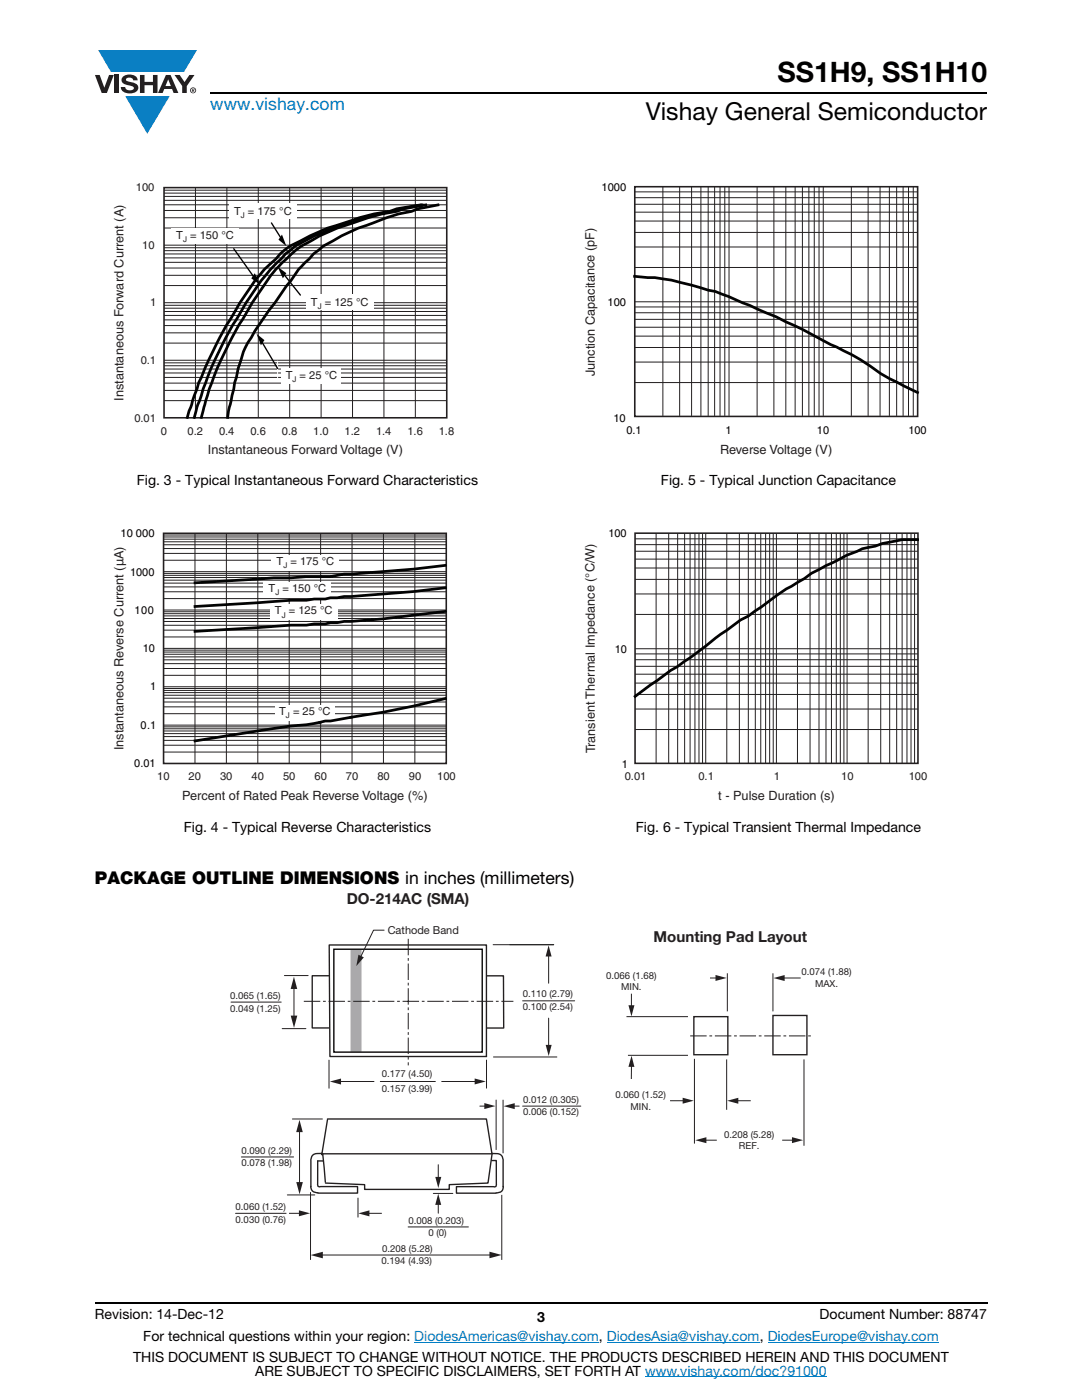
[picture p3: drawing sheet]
<svg xmlns="http://www.w3.org/2000/svg" width="216mm" height="279mm" viewBox="0 0 216 279" stroke-linecap="round" stroke-linejoin="round" font-family="sans-serif">
<g fill="#0a7fc3">
<path d="M19.6 10h19.7l-2.6 4.3h-1.1h-13.5z"/>
<path d="M25 19.2h8.9l-4.5 7.5z"/>
</g>
<g fill="#231f20">
<path d="M18.9 15h1l.9 2.5 1-2.5h.9l-1.4 3.6h-1z"/>
<path d="M22.9 15h.9v3.6h-.9z"/>
<path d="M24.6 15.3a2.1 2.1 0 0 1 2.8 .3l.1 .4h-.9a.79 .79 0 0 0-.7-.5 .79 .79 0 0 0-.8 .4l.3 .3 1 .2a1.08 1.08 0 0 1 1.2 1 1.08 1.08 0 0 1-1.1 1.2 1.73 1.73 0 0 1-2.4-1.2h.9a.96 .96 0 0 0 .8 .6 .96 .96 0 0 0 .9-.4 1.31 1.31 0 0 0-1.2-.6 1.03 1.03 0 0 1-1.1-.6 1.03 1.03 0 0 1 .2-1.1z"/>
<path d="M27.9 15h.9v1.3h1.7v-1.3h.9v3.6h-.9v-1.6h-1.7v1.6h-.9z"/>
<path d="M34.8 15h1.1l.9 1.4 1-1.4h1l-1.5 2.2v1.4h-.9v-1.4z"/>
<path d="M33.6 15.9l.5 1.3h-1.1zM33.1 15l-1.6 3.6h1l.3-.8h1.5l.3 .8h1l-1.6-3.6z"/>
<path d="M38.1 18a.46 .46 0 0 1 .9 0 .46 .46 0 0 1-.9 0zM37.9 18a.6 .6 0 0 0 1.2 0 .6 .6 0 0 0-1.2 0z"/>
<path d="M38.4 17.8h.2v.2h-.2zM38.3 17.7v.7h.1v-.3l.4 .3-.2-.3 .2-.2-.1-.2z"/>
</g>
<path d="M42 18.6h155M18.9 260h178.1" fill="none" stroke="#000" stroke-width=".36"/>
<path d="M82.7 267.9h36.8M121.1 267.9h30.5M128.7 274.8h36.3M153.2 267.9h34.1" fill="none" stroke="#007ec4" stroke-width=".2"/>
<path d="M22.4 36.2h68.3v55h-68.3z" fill="#fff"/>
<g fill="none" stroke="#231f20" stroke-width=".2">
<path d="M32.7 38.5h56.4M32.7 39.2h56.4M32.7 40h56.4M32.7 38h56.4M39 37.4v46M45.3 37.4v46M51.5 37.4v46M57.8 37.4v46M64.1 37.4v46M70.3 37.4v46M76.6 37.4v46M82.9 37.4v46"/>
<path d="M32.7 57h56.4M32.7 54.9h56.4M32.7 53.5h56.4M32.7 52.4h56.4M32.7 50h56.4M32.7 50.7h56.4M32.7 51.5h56.4M32.7 49.4h56.4M32.7 48.9h56.4M32.7 45.5h56.4M32.7 43.5h56.4M32.7 42h56.4"/>
<path d="M32.7 40.9h56.4M32.7 80h56.4M32.7 77.9h56.4M32.7 76.5h56.4M32.7 75.3h56.4M32.7 73h56.4M32.7 73.7h56.4M32.7 74.4h56.4M32.7 72.4h56.4M32.7 71.9h56.4M32.7 68.5h56.4M32.7 66.4h56.4"/>
<path d="M32.7 65h56.4M32.7 63.8h56.4M32.7 61.5h56.4M32.7 62.2h56.4M32.7 63h56.4M32.7 60.9h56.4M32.7 60.4h56.4"/>
</g>
<path d="M32.7 37.4h56.4v46h-56.4z" fill="none" stroke="#231f20" stroke-width=".32"/>
<path d="M83.9 40.9l-4.7 .8-1.4 .5a46.3 46.3 0 0 0-10.7 2.8 42.5 42.5 0 0 0-10.3 4.9l-1.8 1.8a28.3 28.3 0 0 0-4.9 5.4 90.6 90.6 0 0 0-11.7 22.9l-1 3.3M84.2 40.9l-8.7 1.8a101.1 101.1 0 0 0-12.8 4.4l-3.8 2a41.6 41.6 0 0 0-10.7 12.9 76.8 76.8 0 0 0-8.4 18l-.5 1.2-.5 2.1M84.9 40.9l-4.3 .8-1.4 .5-3 .5-5.8 1.8a37.2 37.2 0 0 0-11.3 5.4 31.9 31.9 0 0 0-6.2 6.7 56.8 56.8 0 0 0-4.5 7.2 64.6 64.6 0 0 0-8.2 19.5M87.4 40.9l-4 .8-1.3 .5a40.7 40.7 0 0 0-9 2.8 42.4 42.4 0 0 0-8.6 4.1 27.8 27.8 0 0 0-6.5 7l-4.4 5.9-2.8 4.1-.7 1.3a12.2 12.2 0 0 0-2.1 4.6l-1.2 4.4-1.4 6.9" fill="none" stroke="#020303" stroke-width=".55"/>
<path d="M55.4 72v3.9z" fill="#fff"/>
<path d="M56.3 54.3l3.6 4.6" fill="none" stroke="#020303" stroke-width=".27"/>
<path d="M55.4 53.2l1.7 1.3-.7 1z" fill="#020303"/>
<path d="M54.2 44.5l2.1 3.3" fill="none" stroke="#020303" stroke-width=".27"/>
<path d="M56.3 46.8l.8 2.3-1.5-1.3z" fill="#020303"/>
<path d="M51.9 67.6l3.5 5.9" fill="none" stroke="#020303" stroke-width=".27"/>
<path d="M51.2 66.6l1.6 1.3-.7 1z" fill="#020303"/>
<path d="M46.6 49.6l4.2 5.9" fill="none" stroke="#020303" stroke-width=".27"/>
<path d="M50.8 54.5l1.1 2.3-1.8-1.3z" fill="#020303"/>
<g fill="#fff">
<path d="M34.2 45.6h13.5v3.2h-13.5z"/>
<path d="M61.1 58.7h13.4v3.2h-13.4z"/>
<path d="M56.1 73.5h11.9v3.2h-11.9z"/>
<path d="M45.8 40.6h13.4v3.2h-13.4z"/>
<path d="M22.4 105.3h68.6v54.9h-68.6z"/>
</g>
<g fill="none" stroke="#231f20" stroke-width=".2">
<path d="M32.6 119.5h56.4M32.6 118.1h56.4M32.6 117.1h56.4M32.6 116.4h56.4M32.6 114.8h56.4M32.6 115.3h56.4M32.6 115.8h56.4M32.6 114.4h56.4M32.6 114.1h56.4M32.6 111.8h56.4M32.6 110.4h56.4M32.6 109.5h56.4"/>
<path d="M32.6 108.7h56.4M32.6 107.2h56.4M32.6 107.6h56.4M32.6 108.1h56.4M32.6 106.8h56.4M38.9 106.5v45.8M45.2 106.5v45.8M51.4 106.5v45.8M57.7 106.5v45.8M64 106.5v45.8M70.2 106.5v45.8M76.5 106.5v45.8"/>
<path d="M82.8 106.5v45.8M32.6 139.3h56.4M32.6 137.8h56.4M32.6 138.2h56.4M32.6 138.8h56.4M32.6 137.4h56.4M32.6 137.1h56.4M32.6 134.8h56.4M32.6 133.4h56.4M32.6 132.4h56.4M32.6 131.7h56.4M32.6 130.1h56.4"/>
<path d="M32.6 130.6h56.4M32.6 131.1h56.4M32.6 129.7h56.4M32.6 129.4h56.4M32.6 127.1h56.4M32.6 125.8h56.4M32.6 124.8h56.4M32.6 124h56.4M32.6 122.5h56.4M32.6 122.9h56.4M32.6 123.4h56.4M32.6 122.1h56.4"/>
<path d="M32.6 121.7h56.4M32.6 150.1h56.4M32.6 148.7h56.4M32.6 147.8h56.4M32.6 147h56.4M32.6 145.4h56.4M32.6 145.9h56.4M32.6 146.4h56.4M32.6 145.1h56.4M32.6 144.7h56.4M32.6 142.4h56.4M32.6 141.1h56.4"/>
<path d="M32.6 140.1h56.4"/>
</g>
<path d="M32.6 106.4h56.4v46h-56.4z" fill="none" stroke="#231f20" stroke-width=".32"/>
<path d="M88.8 112.8l-6.3 .8-13.8 1-2.8 .5h-4.8l-3 .2h-3.5l-15.7 1M88.8 122a233.7 233.7 0 0 1-18.8 2l-4.1 .3-1 .2h-2.2l-1.6 .3h-3l-19.2 1.2M88.8 139.4a160.7 160.7 0 0 1-18.8 3.7M63.9 144.1l-2.8 .5a264.8 264.8 0 0 0-22.2 3.3" fill="none" stroke="#020303" stroke-width=".55"/>
<g fill="#fff">
<path d="M52.6 116.1h13.5v3.2h-13.5z"/>
<path d="M53.9 120.6h13.4v3.2h-13.4z"/>
<path d="M54.2 110.8h13.5v3.2h-13.5z"/>
<path d="M54.9 140.7h11.9v3.2h-11.9z"/>
</g>
<path d="M88.8 117.3l-6.3 .8-13.8 1-1.4 .2h-1.4l-1 .2h-2.2l-1.6 .3h-3l-19.2 1.2M70 143.1l-6.1 1" fill="none" stroke="#020303" stroke-width=".55"/>
<path d="M116.5 36.2h68.4v54.9h-68.4z" fill="#fff"/>
<g fill="none" stroke="#231f20" stroke-width=".2">
<path d="M126.7 39.5h56.4M126.7 38.3h56.4M132.3 37.3v45.7M135.6 37.3v45.7M138 37.3v45.7M139.9 37.3v45.7M141.3 37.3v45.7M142.6 37.3v45.7M143.7 37.3v45.7M144.6 37.3v45.7M145.5 37.3v45.7M151.1 37.3v45.7"/>
<path d="M154.4 37.3v45.7M156.8 37.3v45.7M158.7 37.3v45.7M160.1 37.3v45.7M161.4 37.3v45.7M162.5 37.3v45.7M163.4 37.3v45.7M164.3 37.3v45.7M169.9 37.3v45.7M173.2 37.3v45.7M175.6 37.3v45.7M177.5 37.3v45.7"/>
<path d="M178.9 37.3v45.7M180.2 37.3v45.7M181.3 37.3v45.7M182.2 37.3v45.7M126.7 53.4h56.4M126.7 49.3h56.4M126.7 46.4h56.4M126.7 44.1h56.4M126.7 40.8h56.4M126.7 42.3h56.4M126.7 76.3h56.4M126.7 72.3h56.4"/>
<path d="M126.7 69.4h56.4M126.7 67.1h56.4M126.7 62.4h56.4M126.7 63.7h56.4M126.7 65.3h56.4M126.7 61.3h56.4M126.7 60.2h56.4"/>
</g>
<path d="M126.7 37.3h56.4v45.8h-56.4z" fill="none" stroke="#231f20" stroke-width=".32"/>
<path d="M126.6 55.1l2.7 .3a34.3 34.3 0 0 1 8.7 1.5l3.4 1 1.4 .3a223.4 223.4 0 0 1 15.7 6.8l7.2 3.8 1.2 .5a46.9 46.9 0 0 1 8.8 5.2l7.4 3.8" fill="none" stroke="#020303" stroke-width=".55"/>
<path d="M116.5 105.3h68.5v54.9h-68.5z" fill="#fff"/>
<g fill="none" stroke="#231f20" stroke-width=".2">
<path d="M126.7 118.5h56.4M126.7 115.6h56.4M126.7 113.4h56.4M126.7 108.7h56.4M126.7 110h56.4M126.7 111.6h56.4M126.7 107.5h56.4M130.9 106.5v45.8M133.4 106.5v45.8M135.2 106.5v45.8M136.6 106.5v45.8M137.7 106.5v45.8"/>
<path d="M138.7 106.5v45.8M139.5 106.5v45.8M140.2 106.5v45.8M140.8 106.5v45.8M145 106.5v45.8M147.5 106.5v45.8M149.3 106.5v45.8M150.7 106.5v45.8M151.8 106.5v45.8M152.8 106.5v45.8M153.6 106.5v45.8M154.3 106.5v45.8"/>
<path d="M154.9 106.5v45.8M159.1 106.5v45.8M161.6 106.5v45.8M163.4 106.5v45.8M164.8 106.5v45.8M165.9 106.5v45.8M166.9 106.5v45.8M167.7 106.5v45.8M168.4 106.5v45.8M169 106.5v45.8M173.2 106.5v45.8M175.7 106.5v45.8"/>
<path d="M177.5 106.5v45.8M178.9 106.5v45.8M180 106.5v45.8M181 106.5v45.8M181.8 106.5v45.8M182.5 106.5v45.8M126.7 138.6h56.4M126.7 136.3h56.4M126.7 131.7h56.4M126.7 133h56.4M126.7 134.6h56.4M126.7 130.5h56.4"/>
<path d="M126.7 129.5h56.4M126.7 122.6h56.4M126.7 145.6h56.4M126.7 141.5h56.4"/>
</g>
<path d="M126.7 106.4h56.5v45.9h-56.5z" fill="none" stroke="#231f20" stroke-width=".32"/>
<path d="M183.1 107.7h-3.1l-4 .8-1.3 .5-2.6 .5-1.1 .5a64.6 64.6 0 0 0-11.9 6.2 42.4 42.4 0 0 0-7.2 4.9l-2.6 1.9-1.5 .7-5 3.6-5 3.9-2.6 1.8-1.4 .8-7.1 5.2" fill="none" stroke="#020303" stroke-width=".55"/>
<path d="M45.9 178h124.1v74.7h-124.1z" fill="#fff"/>
<path d="M71 189.5v20.4" fill="none" stroke="#a7a9ac" stroke-width="2.2" stroke-linecap="butt"/>
<path d="M59.8 225.5v10.9" fill="none" stroke="#231f20" stroke-width=".2"/>
<g fill="#231f20">
<path d="M59.8 223.5l.6 2.4h-1.3z"/>
<path d="M59.1 235.9h1.3l-.6 2.5z"/>
</g>
<path d="M104.3 199.7h10.4M75.9 215.8h11M48.2 230.9h10.4M57.3 238.5h5.5M58.3 223.3h6M71.4 239.1v3.8M104.3 220.7h11.6M87.5 240.1v2" fill="none" stroke="#231f20" stroke-width=".2"/>
<path d="M87.4 238.2l.6 2.3h-1.2z" fill="#231f20"/>
<path d="M87.5 232.4v2.9" fill="none" stroke="#231f20" stroke-width=".2"/>
<path d="M86.9 234.9h1.2l-.6 2.2z" fill="#231f20"/>
<g fill="none" stroke="#231f20" stroke-width=".27">
<path d="M65.6 194.7h-3.3v10.4h3.3M65.7 188.6h31.4v22.2h-31.3zM97.1 194.7h3.4v10.5h-3.4M62 236.8a1.23 1.23 0 0 0 1.4 1.2M63.4 231.7h1.1M63.4 231.7v4.7l.2 .4h7.7v1.3h-7.8M64.1 230.2a2.2 2.2 0 0 0-1.9 .5l-.2 .8v5.3M64.4 230.3l-.2 .1 .2-.1 .5 5.6M65.3 223.3h31.8l1.1 7h-34l1.1-6.8M98.1 231.6h.9l.1 4.8-.2 .4h-7.8v1.3h7.9M98.2 230.4l-.8 5.7-7.8 .3v1h-16.8v-1l-7.9-.3M98.3 230.2a2.2 2.2 0 0 1 1.9 .6l.2 .7v5.4"/>
<path d="M100.4 236.8a1.19 1.19 0 0 1-1.4 1.2"/>
</g>
<path d="M98.4 188.5h12.1M65.7 211.5v5.7M97.1 211.5v5.7M98.4 210.9h12.8M99 219.5v10M100.4 219.5v10.7M62 237.9v13.5M86.5 238.2h3.9M100.1 238.5v12.9M64 250.5h34.1" fill="none" stroke="#231f20" stroke-width=".2"/>
<g fill="#231f20">
<path d="M97.7 249.8l2.4 .7-2.4 .6z"/>
<path d="M62 250.5l2.4-.7v1.3z"/>
</g>
<path d="M58.7 196.9v6.2" fill="none" stroke="#231f20" stroke-width=".2"/>
<g fill="#231f20">
<path d="M58 202.7h1.3l-.6 2.4z"/>
<path d="M58.7 194.9l.6 2.5h-1.3z"/>
</g>
<path d="M46.1 200h10M56.8 194.7h4.7M56.3 205.3h4.7M109.5 203.2v5.7" fill="none" stroke="#231f20" stroke-width=".2"/>
<path d="M108.9 208.5h1.2l-.6 2.3z" fill="#231f20"/>
<path d="M109.5 190.5v5.7" fill="none" stroke="#231f20" stroke-width=".2"/>
<path d="M109.5 188.7l.6 2.2h-1.2z" fill="#231f20"/>
<path d="M102.3 220.7h1.3" fill="none" stroke="#231f20" stroke-width=".2"/>
<path d="M100.5 220.8l2.2-.6v1.2z" fill="#231f20"/>
<path d="M95.7 220.7h1.3" fill="none" stroke="#231f20" stroke-width=".2"/>
<path d="M96.6 220.1l2.3 .6-2.3 .6z" fill="#231f20"/>
<path d="M67.6 215.8h7" fill="none" stroke="#231f20" stroke-width=".2"/>
<path d="M65.8 215.8l2.2-.6v1.2z" fill="#231f20"/>
<path d="M88.1 215.8h7" fill="none" stroke="#231f20" stroke-width=".2"/>
<path d="M94.7 215.2l2.2 .6-2.2 .6z" fill="#231f20"/>
<path d="M66.6 189.4h29.6v20.6h-29.6z" fill="none" stroke="#000" stroke-width=".27"/>
<path d="M60.6 199.8h41.8M81.5 187.4v25.2" fill="none" stroke="#231f20" stroke-width=".2" stroke-dasharray="3.3 .5 .5 .5" stroke-linecap="butt"/>
<path d="M140.5 227.5h2.5M81.4 244.9h12.1" fill="none" stroke="#231f20" stroke-width=".2"/>
<path d="M138.5 202.9h6.7v7.6h-6.7zM154.2 202.7h6.8v7.8h-6.8z" fill="none" stroke="#231f20" stroke-width=".27"/>
<path d="M138.7 227.6l2.3-.6v1.1z" fill="#231f20"/>
<path d="M158.4 227.5h-2.3" fill="none" stroke="#231f20" stroke-width=".2"/>
<path d="M158 226.9l2.3 .6-2.3 .6z" fill="#231f20"/>
<path d="M133.7 219.7h2.9" fill="none" stroke="#231f20" stroke-width=".2"/>
<path d="M136.2 219.1l2.2 .6-2.2 .6z" fill="#231f20"/>
<path d="M126 212.5v2.8" fill="none" stroke="#231f20" stroke-width=".2"/>
<path d="M126 210.7l.6 2.2h-1.2z" fill="#231f20"/>
<path d="M126 198.3v2.7" fill="none" stroke="#231f20" stroke-width=".2"/>
<path d="M125.4 200.6h1.2l-.6 2.2z" fill="#231f20"/>
<path d="M141.7 195.2h1.5" fill="none" stroke="#231f20" stroke-width=".2"/>
<path d="M142.8 194.6l2.2 .6-2.2 .6z" fill="#231f20"/>
<path d="M156.2 195.2h3.6" fill="none" stroke="#231f20" stroke-width=".2"/>
<path d="M154.3 195.2l2.3-.6v1.2z" fill="#231f20"/>
<path d="M145.1 194.2v7.6M154.2 194.2v7.6M125 202.9h12.3M125.3 210.6h12M138.6 211.3v16.9M145 211.4v10.1M146.9 219.7h2.9M160.4 211.4v17.3" fill="none" stroke="#231f20" stroke-width=".2"/>
<path d="M137.7 206.7h24.1" fill="none" stroke="#231f20" stroke-width=".2" stroke-dasharray="3.3 .5 .5 .5" stroke-linecap="butt"/>
<path d="M145.1 219.7l2.2-.6v1.2z" fill="#231f20"/>
<path d="M76.6 185.6h-2.1l-2.6 5.6" fill="none" stroke="#231f20" stroke-width=".2"/>
<path d="M71.5 190.5l1.1 .6-1.5 1.7z" fill="#231f20"/>
<path d="M76.2 242.1h-2.9" fill="none" stroke="#231f20" stroke-width=".2"/>
<path d="M71.5 242.2l2.2-.6v1.2z" fill="#231f20"/>
<path d="M47 242.1h10.1M60.1 242.1h-2.4" fill="none" stroke="#231f20" stroke-width=".2"/>
<path d="M59.6 241.5l2.3 .6-2.3 .6z" fill="#231f20"/>
<text font-size="5.6" x="155.1" y="16.4">SS1H9, SS1H10</text>
<text font-size="4.9" x="128.8" y="24">Vishay General Semiconductor</text>
<text font-size="3.5" fill="#007ec4" x="42" y="21.9">www.vishay.com</text>
<text font-size="3.5" x="18.9" y="176.3">PACKAGE OUTLINE DIMENSIONS in inches (millimeters)</text>
<g font-size="3" fill="#231f20">
<text x="69.2" y="180.5">DO-214AC (SMA)</text>
<text x="130.4" y="188">Mounting Pad Layout</text>
</g>
<g font-size="2.8">
<text x="27.3" y="96.8">Fig. 3 - Typical Instantaneous Forward Characteristics</text>
<text x="131.9" y="96.8">Fig. 5 - Typical Junction Capacitance</text>
<text x="36.7" y="166">Fig. 4 - Typical Reverse Characteristics</text>
<text x="126.9" y="166">Fig. 6 - Typical Transient Thermal Impedance</text>
<text x="18.9" y="263.3">Revision: 14-Dec-12</text>
<text x="107.2" y="263.8">3</text>
<text x="163.6" y="263.3">Document Number: 88747</text>
<text x="28.6" y="267.7">For technical questions within your region: DiodesAmericas@vishay.com, DiodesAsia@vishay.com, DiodesEurope@vishay.com</text>
<text x="26.5" y="271.7">THIS DOCUMENT IS SUBJECT TO CHANGE WITHOUT NOTICE. THE PRODUCTS DESCRIBED HEREIN AND THIS DOCUMENT</text>
<text x="50.9" y="274.6">ARE SUBJECT TO SPECIFIC DISCLAIMERS, SET FORTH AT www.vishay.com/doc?91000</text>
</g>
<g font-size="2.5" fill="#231f20">
<text x="118.7" y="75" transform="rotate(-90 118.7 75)">Junction Capacitance (pF)</text>
<text x="24.6" y="80" transform="rotate(-90 24.6 80)">Instantaneous Forward Current (A)</text>
<text x="41.5" y="90.7">Instantaneous Forward Voltage (V)</text>
<text x="143.7" y="90.5">Reverse Voltage (V)</text>
<text x="24.6" y="149.8" transform="rotate(-90 24.6 149.8)">Instantaneous Reverse Current (µA)</text>
<text x="118.7" y="150.3" transform="rotate(-90 118.7 150.3)">Transient Thermal Impedance (°C/W)</text>
<text x="36.4" y="159.6">Percent of Rated Peak Reverse Voltage (%)</text>
<text x="143.3" y="159.6">t - Pulse Duration (s)</text>
</g>
<g font-size="2.2" fill="#231f20">
<text x="27.1" y="38.1">100</text>
<text x="35.2" y="47.7">T = 150 °C</text>
<text x="46.7" y="42.9">T = 175 °C</text>
<text x="28.4" y="49.6">10</text>
<text x="30" y="61.1">1</text>
<text x="62.1" y="61">T</text>
<text x="64.8" y="61">= 125 °C</text>
<text x="28.1" y="72.7">0.1</text>
<text x="57" y="75.7">T</text>
<text x="59.8" y="75.7">= 25 °C</text>
<text x="26.8" y="84.2">0.01</text>
<text x="32.1" y="86.9">0</text>
<text x="37.4" y="86.9">0.2</text>
<text x="43.7" y="86.9">0.4</text>
<text x="50" y="86.9">0.6</text>
<text x="56.2" y="86.9">0.8</text>
<text x="62.5" y="86.9">1.0</text>
<text x="68.8" y="86.9">1.2</text>
<text x="75" y="86.9">1.4</text>
<text x="81.3" y="86.9">1.6</text>
<text x="87.6" y="86.9">1.8</text>
<text x="55.2" y="112.8">T</text>
<text x="58" y="112.8">= 175 °C</text>
<text x="53.6" y="118.1">T = 150 °C</text>
<text x="54.9" y="122.6">T = 125 °C</text>
<text x="55.7" y="142.7">T</text>
<text x="58.5" y="142.7">= 25 °C</text>
<text x="31.4" y="155.8">10</text>
<text x="37.6" y="155.8">20</text>
<text x="43.9" y="155.8">30</text>
<text x="50.2" y="155.8">40</text>
<text x="56.5" y="155.8">50</text>
<text x="62.8" y="155.8">60</text>
<text x="69" y="155.8">70</text>
<text x="75.3" y="155.8">80</text>
<text x="81.6" y="155.8">90</text>
<text x="87.2" y="155.8">100</text>
<text x="124.7" y="155.7">0.01</text>
<text x="139.4" y="155.7">0.1</text>
<text x="154.4" y="155.7">1</text>
<text x="167.9" y="155.7">10</text>
<text x="181.3" y="155.7">100</text>
<text x="77.4" y="186.3">Cathode Band</text>
</g>
<g font-size="2.2" fill="#020303">
<text x="120" y="38.1">1000</text>
<text x="121.2" y="61.1">100</text>
<text x="122.4" y="84.2">10</text>
<text x="125" y="86.6">0.1</text>
<text x="144.8" y="86.6">1</text>
<text x="163" y="86.6">10</text>
<text x="181.3" y="86.6">100</text>
<text x="24" y="107.3">10 000</text>
<text x="121.4" y="107.3">100</text>
<text x="26" y="114.9">1000</text>
<text x="26.8" y="122.5">100</text>
<text x="28.5" y="130.2">10</text>
<text x="122.7" y="130.2">10</text>
<text x="30" y="137.8">1</text>
<text x="28" y="145.4">0.1</text>
<text x="26.8" y="153.1">0.01</text>
<text x="124.1" y="153.2">1</text>
</g>
<g font-size="1.9" fill="#231f20">
<text x="121" y="195.3">0.066 (1.68)</text>
<text x="123.9" y="197.6">MIN.</text>
<text x="159.9" y="194.6">0.074 (1.88)</text>
<text x="162.6" y="196.9">MAX.</text>
<text x="45.9" y="201.9">0.049 (1.25)</text>
<text x="45.9" y="199.3">0.065 (1.65)</text>
<text x="104.3" y="201.6">0.100 (2.54)</text>
<text x="104.3" y="199.1">0.110 (2.79)</text>
<text x="76.2" y="215">0.177 (4.50)</text>
<text x="76.2" y="217.9">0.157 (3.99)</text>
<text x="104.4" y="220.1">0.012 (0.305)</text>
<text x="122.8" y="219.1">0.060 (1.52)</text>
<text x="125.8" y="221.4">MIN.</text>
<text x="104.4" y="222.6">0.006 (0.152)</text>
<text x="144.5" y="227">0.208 (5.28)</text>
<text x="48.2" y="232.8">0.078 (1.98)</text>
<text x="48.2" y="230.2">0.090 (2.29)</text>
<text x="147.4" y="229.3">REF.</text>
<text x="47" y="244">0.030 (0.76)</text>
<text x="47" y="241.5">0.060 (1.52)</text>
<text x="81.5" y="244.2">0.008 (0.203)</text>
<text x="76.3" y="249.8">0.208 (5.28)</text>
<text x="85.5" y="246.7">0 (0)</text>
<text x="76.2" y="252.3">0.194 (4.93)</text>
</g>
<g font-size="1.6" fill="#231f20">
<text x="48.1" y="43.6">J</text>
<text x="36.5" y="48.3">J</text>
<text x="63.4" y="61.7">J</text>
<text x="58.4" y="76.3">J</text>
<text x="56.5" y="113.4">J</text>
<text x="55" y="118.7">J</text>
<text x="56.2" y="123.3">J</text>
<text x="57.1" y="143.3">J</text>
</g>
</svg>
